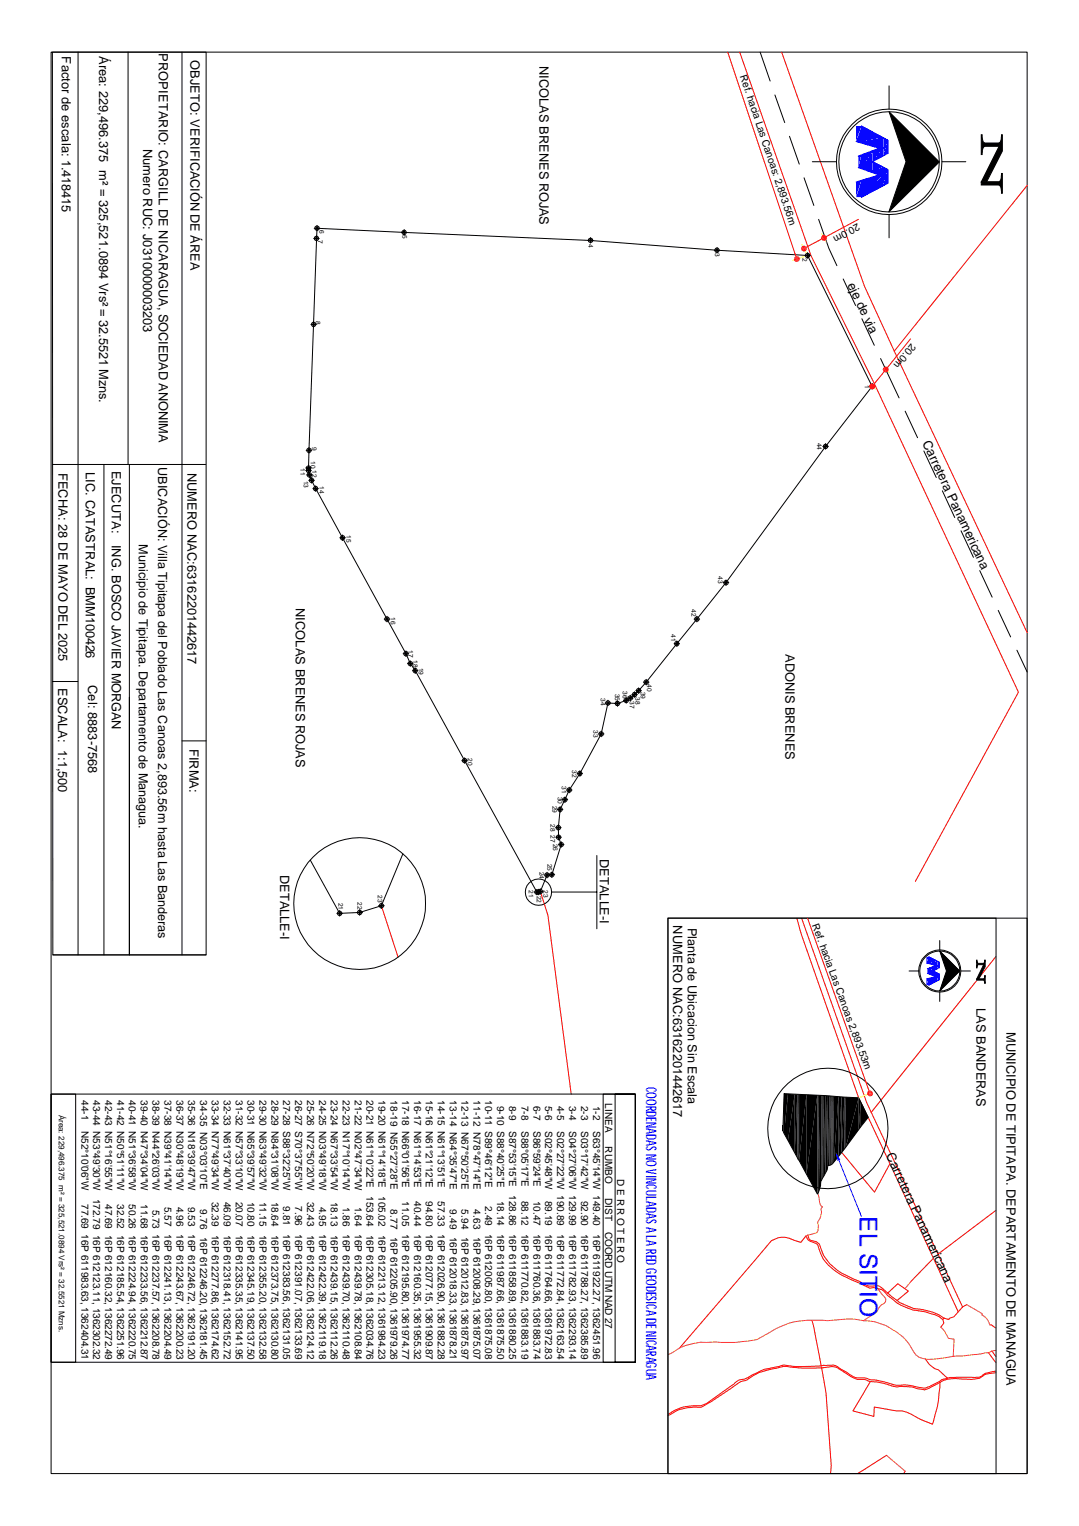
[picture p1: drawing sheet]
<svg xmlns="http://www.w3.org/2000/svg" width="420mm" height="594mm" viewBox="0 0 420 594" stroke-linecap="round" stroke-linejoin="round" font-family="sans-serif">
<g fill="none" stroke="#f00" stroke-width=".39">
<path d="M288 20.3l27.8 79.2 24.7 50 56.1 120-40.2 73.6M304.4 20.3l32.2 91.2 11.6 25.2 51.8 109.6M400 72.2l-51.8 64.5M210.4 347l3 9.3 9 69.6M310.3 357.5l1.8 6.4 22.2 63.5 12.2 25.6 26.6 57.7M312.2 357.5l25.3 71.7 37.3 79.6M387.8 372.4l-48.5 60.6M327.7 448.6l12.8 15.5 6-11.1M387.8 471.2l-22.5 17M314.5 480.8l.6 1.8 .7 .3a3.7 3.7 0 0 1 3.8 3.1 18.1 18.1 0 0 0 11.5 11.3l3.8 1.6a7.1 7.1 0 0 0 6.9 1.6l.8 .3 3.1 2.6M363.5 489.9l-8.7 8.8M316.1 514l3.7 17.8"/>
<path d="M345.7 503.4l3.9-3.6 4.1 2.8-4.4 3.7M345.7 503.4l3.6 2.9M349.3 506.3a17.2 17.2 0 0 0 10.4 3.6 18.2 18.2 0 0 1 7.8 3.2M367.1 513.7l-1.4-1.2-5.1-1.7a23.1 23.1 0 0 1-16.4-8.2l-1.6-.7a5.7 5.7 0 0 0-4-.4l-2.8-1.4a38 38 0 0 1-13.2-7.5 18.1 18.1 0 0 1-4.1-7.7 4.5 4.5 0 0 0-3-1.7l-.8-.5-.8-1.6-2.1 2.6-2.6-.9a8.3 8.3 0 0 0-8.8 .2l-35.7 41.7M367.1 513.7l.4 1.4-1.1 1.6M367.5 513.1l-.4 .6M374.8 508.8l-3.4 3.8-1.7 .6-.2 .5-2-.6M376.4 507.9l-1.6 .9M385.9 515.7l1.9 1.2M319.8 531.8l2.6-.3a5.2 5.2 0 0 1 4.9 1.4l4 2.4a6.1 6.1 0 0 0 5.2 1.1l1.8 .5a42.5 42.5 0 0 1 10.2 2.3l.7 .1a27.7 27.7 0 0 1 10.4 1.1h.7l1.8-.7 4.6-2.6 2.2-.6M319.8 531.8a52.5 52.5 0 0 1-14.5-.4l-2.7 .7a26.1 26.1 0 0 0-10.8 3.8l-1.7 .9-1.1 .2a3.6 3.6 0 0 0-3.2 1.8l-10.5 7.4a10.7 10.7 0 0 1-6.1 1.1 19.4 19.4 0 0 0-9 3.2M320 532.5l1.6 9.8 2.1 28.2-.3 3.1"/>
<path d="M320 532.5a76.6 76.6 0 0 1-14.9-.6l-2.9 .8a22.8 22.8 0 0 0-10.8 4.1l-1.3 .7a8.1 8.1 0 0 0-5.5 3.1l-9.9 6.3a5.8 5.8 0 0 1-4.5 .9 15.8 15.8 0 0 0-9.4 3l-.6 .2M320 532.5l4-.5a8.3 8.3 0 0 1 5 2.4 9.8 9.8 0 0 0 6.4 2.6l1.8 .2 1.7 .7M338.9 537.9l-6.8 11.4 8.2 2.1 .1-3.6 8.8 1.5a9.6 9.6 0 0 1 7.2 2.2l6.7 3a51.4 51.4 0 0 0 2.9-16.3M338.9 537.9h2.3l2.9 .6a12.6 12.6 0 0 0 6.9 1.2l4.3 .3 1.7 .6a6 6 0 0 0 5.5-.5l3.5-1.9M360.3 529.1l.5 .5a7.4 7.4 0 0 0 4.6 3.7l3.5 3.2M384.9 526.6l2.9 3.9M386.2 526l1.6 2.1M387.8 533.8a13.1 13.1 0 0 0-6.6 2.4l-11.3 .1-1 .2M387.8 534.4a8.3 8.3 0 0 0-6.5 2.2 23.6 23.6 0 0 1-9.3 .1l-2.9 .2-3.1 1.3M345.2 566.6l-11.1 7M352.5 572.7l-.5 .9"/>
</g>
<path d="M318.5 464.8l.5 2.3a3.2 3.2 0 0 0 1.3 2.8 2.22 2.22 0 0 0-.4 2.4l-1.1 2.8a1.66 1.66 0 0 0-.1 2l-.2 2-.5 .8-4.1 1.2M354.8 498.7l-2.4 3M336.3 514.2a29.5 29.5 0 0 0-11.3-.3l-2.8 .3a36.6 36.6 0 0 0-17.8 2.1l-5.3 2.8a14.8 14.8 0 0 1-10 3.2l-2.8 .3h-11.3a21.4 21.4 0 0 0-13.5 4.2l-1.3 .6M336.3 514.2a23.7 23.7 0 0 1 15.2 6.2 29 29 0 0 1 5.1 7 10.9 10.9 0 0 0 9.2 1.5l5.3-.9 5.2-.3a51.4 51.4 0 0 0 11.5-1.9M341.9 501.6l1.9 2.7a1.81 1.81 0 0 1 .5 3.1 5.1 5.1 0 0 0-2.8 3.3l-5.2 3.5M366.4 516.7l1.4 1.5 1.5 2.8 2.2 .3-.3 6.7M376.4 507.9l6.1 3.5-.1 .6 .3 .1a5.4 5.4 0 0 1 2.8 3.8l.4-.2M345.2 566.6l7.3 6.1" fill="none" stroke="#ff7f00" stroke-width=".39"/>
<g fill="#000">
<path d="M304.9 438.9v1.2zM304.9 438.9v1.3zM305.3 425.8h1.5l-1.5 15.5zM306.8 425.8v18.2l-1.5-2.7zM306.8 425.8l2.7 .2-2.7 18zM309.5 426v22.8l-2.7-4.8zM309.5 426h1l-1 22.8zM310.5 426v24.6l-1-1.8zM311.1 426.1l2.9 .1-2.9 25.6zM314 426.2v30.9l-2.9-5.3zM314 426.2l4.3 .2-4.3 30.7zM318.3 426.4v38.4l-4.3-7.7z"/>
<path d="M318.9 426.4h.6l-.6 37.4zM319.5 426.4v35.3l-.6 2.1zM320.2 426.4l.6 .1-.6 32.3zM320.8 426.5v31.3l-.6 1zM320.8 426.5h.6l-.6 31.3zM321.4 426.5v30.2l-.6 1.1zM321.4 426.5h.7l-.7 30.2zM322.1 426.5v29l-.7 1.2zM322.4 426.6h.6l-.6 27.1zM323 426.6v27.1h-.6zM323 426.6l.5 .1-.5 27zM323.5 426.7v26.8l-.5 .2z"/>
<path d="M324.7 426.8l1.8 .1-1.8 25.5zM326.5 426.9v23.3l-1.8 2.2zM326.5 426.9l1.2 .1-1.2 23.2zM327.7 427v21.8l-1.2 1.4zM327.7 427l1.1 .1-1.1 21.7zM328.8 427.1v20.2l-1.1 1.5zM328.8 427.1h.6l-.6 20.2zM329.4 427.1v19.5l-.6 .7zM329.4 427.1l4.9 .3-4.9 19.2zM334.3 427.4v12.4l-4.9 6.8zM334.3 427.4l.9 1.7-.9 10.7zM335.2 429.1v9.5l-.9 1.2z"/>
<path d="M335.2 429.1l2.9 5.9-2.9 3.6zM319.5 461v.7z"/>
</g>
<path d="M318.6 426.4v38.4M324.5 426.8v26.1" fill="none" stroke="#000" stroke-width=".42"/>
<g fill="none" stroke="#000" stroke-width=".39">
<path d="M19.9 20.3h380.1v553.4h-380.1zM20.4 20.3h59.9v351.4h-59.7zM49.9 20.3v160.5M70.9 20.3v351.4M296 20.3l3.9 11.3M301.8 37l3.8 10.7M307.4 53.1l3.8 10.8M313.1 69.2l3.8 10.8M318.8 85.4l3.9 11.3 3.2 6.7M328.3 108.6l4.9 10.3M335.6 124.1l4.8 10.3M342.9 139.6l7.2 15.3"/>
<path d="M352.5 160.1l4.8 10.3M359.7 175.6l4.9 10.3M20.4 180.8h59.7M40.5 180.8v190.9M50.4 180.8v190.9v-100.2M366.9 191.1l4.9 10.4M374.2 206.6l4.9 10.4M381.5 222.1l4.8 10.4M388.7 237.6l4.8 10.4M396 253.1l4 8.5M20.4 265.3h9.9M260.1 357.4h127.8v216.3h-127.8z"/>
<path d="M260.1 357.4h139.9v216.3h-139.9zM20.6 371.7h59.7M304.9 438.1v2.2M305 434.7v5.9M305.1 431.4v9.4M305.2 428v13.1M305.3 425.8l29 1.6 3.8 7.6-13.8 17.9-.8 .6-1.1 .2-.3 1.8-1.9 3.3a3.6 3.6 0 0 0-.7 2.8l-1.2 3.2-13.4-24.5zM305.3 425.8v15.5M310.5 426v24.8M310.7 426v25.4M311 426.1v25.7M318.3 426.4v38.4"/>
<path d="M318.4 426.4v38.4M319.5 426.4v34.6M319.6 426.4v34.5M319.8 426.4v33.6M320.1 426.4v33M322.2 426.5v29M323.6 426.7v26.8M323.9 426.7v26.7M324.1 426.7v26.5"/>
</g>
<path d="M325.4 448.5l1.8 3-1.1 .4z" fill="#00f"/>
<path d="M365.8 374.6v2.1M326.6 451.7l8.8 21.9" fill="none" stroke="#00f" stroke-width=".39"/>
<g fill="none" stroke="#000" stroke-width=".39">
<path d="M122.2 92.9h2.1M122.3 88.9h2.2M122.9 92.5h.6v.6h-.6zM123.1 88.5h.7v.6h-.7zM123.3 91.8v2.1M123.4 87.8v2.1M156.3 90.5h2.1M157.1 90.1h.5v.6h-.5zM157.4 89.4v2.2M228.9 93.6h2.2M229.6 93.3h.7v.6h-.7zM230 92.5v2.1"/>
<path d="M278.1 97.4h2.1M278.9 97.1h.6v.7h-.6zM279.2 96.3v2.2M313.4 99.5h2.2M314.2 99.1h.6v.7h-.6zM314.5 98.4v2.2M121.1 126.3h2.1M121.8 126h.6v.6h-.6zM122.1 125.2v2.2M338.5 150.4h2.2M339.3 150.1h.6v.7h-.6zM339.6 149.3v2.2"/>
<path d="M119.2 175.3h2.2M120 175h.6v.6h-.6zM120.3 174.2v2.2M320.4 173.8h2.2M321.1 173.5h.7v.5h-.7zM321.5 172.7v2.2M119 183.2h2.2M119 182.2h2.2M119.4 184.9h2.2M119.9 182.9h.6v.5h-.6zM119.9 181.9h.6v.6h-.6zM120.1 181.1v3.1"/>
<path d="M120.2 184.5h.6v.7h-.6zM120.2 187h2.2M120.5 183.8v2.2M121.1 186.7h.6v.6h-.6zM121.3 185.9v2.2M121.8 190.2h2.2M122.6 190h.6v.6h-.6zM122.9 189.1v2.2M132.3 209.4h2.2M133.1 209h.6v.7h-.6zM133.3 208.3v2.2M150.7 239.9v2.2"/>
<path d="M271.4 239.9v2.2M281.6 226.8h2.2M282.4 226.5h.6v.6h-.6zM282.7 225.8v2.1M149.6 241h2.2M150.4 240.7h.6v.6h-.6zM157 254.5h2.2M158.1 253.4v2.2M158.7 258.3h2.2M159.5 258h.6v.6h-.6zM159.8 257.3v2.1M161.7 260v2.2"/>
<path d="M262.5 250.6h2.1M263.2 250.2h.6v.7h-.6zM263.6 249.5v2.2M270.3 241h2.2M271 240.7h.6v.6h-.6zM160.6 261.1h2.1M161.4 260.7h.6v.7h-.6zM235.6 273.7h2.2M236.4 273.4h.6v.6h-.6zM236.7 272.6v2.1M239.4 273.9h2.1M240.1 273.5h.6v.7h-.6z"/>
<path d="M240.5 272.8v2.2M242.7 272.7h2.2M243.5 272.4h.7v.6h-.7zM243.8 271.6v2.2M244.3 271.8h2.2M245.2 271.4h.6v.6h-.6zM245.4 270.7v2.2M246 270.4h2.2M246.8 270.1h.6v.6h-.6zM247.1 269.3v2.2M247.6 268.9h2.2M248.3 268.5h.6v.6h-.6z"/>
<path d="M248.7 267.8v2.2M250.5 265.6h2.2M251.4 265.2h.6v.7h-.6zM251.6 264.5v2.2M179.8 296.1h2.1M180.6 295.8h.6v.6h-.6zM180.9 295v2.2M233 285.7h2.2M233.8 285.4h.6v.6h-.6zM234.1 284.6v2.2M217 315.1h2.2M217.8 314.8h.6v.6h-.6z"/>
<path d="M218.1 314v2.2M218.9 311.3h2.2M219.7 311h.6v.6h-.6zM220 310.3v2.1M220.6 307.6h2.2M221.4 307.3h.6v.6h-.6zM221.7 306.5v2.2M224.7 301.1h2.1M225.5 300.8h.6v.7h-.6zM225.8 300v2.2M213 339.6v2.2M216.3 322.2h2.2"/>
<path d="M216.4 325.9h2.2M217.2 321.9h.6v.6h-.6zM217.3 325.6h.5v.6h-.5zM217.4 321.1v2.2M217.5 324.8v2.2M208 347.3h2.1M208.8 347h.6v.6h-.6zM209 346.3v2.1M209.3 347.1h2.2M210.1 346.8h.6v.6h-.6zM210.4 346v2.1M211.9 340.7h2.2"/>
<path d="M212.7 340.4h.7v.6h-.7zM354 378h3.7M365.9 370.2l7.8 7.8-7.8 7.8 2.7-7.8zM365.9 366.2v3.6M366.4 370.9l7.1 7.1-7.1 7.1 2.4-7.1zM366.8 371.6l6.4 6.4-6.4 6.4 2.2-6.4zM367.2 372.3l5.8 5.7-5.8 5.8 1.9-5.8zM367.7 373l5 5-5.1 5.1 1.7-5.1zM368.1 373.7l4.3 4.3-4.4 4.3 1.6-4.3zM368.6 374.4l3.6 3.6-3.6 3.6 1.1-3.6zM369 375l2.9 3-2.9 3 .9-3zM369.4 375.8l2.3 2.2-2.3 2.3 .8-2.3z"/>
<path d="M369.8 376.5l1.5 1.5-1.5 1.6 .5-1.6zM370.2 377.2l.9 .8-.9 .9 .3-.9zM370.5 377.6l.4 .4-.4 .4zM374.1 378h3.8M365.9 386.2v3.7"/>
<circle cx="123.2" cy="92.8" r=".87"/>
<circle cx="123.4" cy="88.8" r=".89"/>
<circle cx="157.4" cy="90.5" r=".84"/>
<circle cx="230" cy="93.6" r=".89"/>
<circle cx="279.2" cy="97.4" r=".84"/>
<circle cx="314.5" cy="99.4" r=".86"/>
<circle cx="122.1" cy="126.3" r=".84"/>
<circle cx="339.6" cy="150.4" r=".86"/>
<circle cx="120.3" cy="175.3" r=".86"/>
<circle cx="321.5" cy="173.8" r=".86"/>
<circle cx="120.1" cy="183.1" r=".89"/>
<circle cx="120.1" cy="182.2" r=".89"/>
<circle cx="120.5" cy="184.9" r=".86"/>
<circle cx="121.3" cy="187" r=".86"/>
<circle cx="122.9" cy="190.2" r=".84"/>
<circle cx="133.4" cy="209.4" r=".84"/>
<circle cx="282.7" cy="226.8" r=".89"/>
<circle cx="150.7" cy="241" r=".86"/>
<circle cx="158" cy="254.5" r=".45"/>
<circle cx="158.1" cy="254.5" r=".86"/>
<circle cx="159.8" cy="258.3" r=".89"/>
<circle cx="263.5" cy="250.6" r=".84"/>
<circle cx="271.4" cy="241" r=".86"/>
<circle cx="161.7" cy="261.1" r=".84"/>
<circle cx="236.7" cy="273.7" r=".86"/>
<circle cx="240.4" cy="273.9" r=".84"/>
<circle cx="243.8" cy="272.7" r=".86"/>
<circle cx="245.4" cy="271.7" r=".86"/>
<circle cx="247.1" cy="270.4" r=".84"/>
<circle cx="248.7" cy="268.9" r=".86"/>
<circle cx="251.6" cy="265.6" r=".86"/>
<circle cx="180.9" cy="296.1" r=".87"/>
<circle cx="234.1" cy="285.7" r=".86"/>
<circle cx="218.1" cy="315.1" r=".89"/>
<circle cx="220" cy="311.3" r=".89"/>
<circle cx="221.7" cy="307.5" r=".86"/>
<circle cx="225.8" cy="301.1" r=".84"/>
<circle cx="217.4" cy="322.2" r=".86"/>
<circle cx="217.5" cy="325.9" r=".86"/>
<circle cx="209.1" cy="347.3" r=".87"/>
<circle cx="210.4" cy="347.1" r=".89"/>
<circle cx="213" cy="340.7" r=".86"/>
<circle cx="365.9" cy="378" r="7.8"/>
<circle cx="365.9" cy="378" r="8.2"/>
</g>
<path d="M365.9 370.2l2.7 2.6v5.2zM368.6 378l-2.7 7.8zM368.6 378v5.2l-2.7 2.6zM368.6 372.8l5.1 5.2-5.1 5.2z" fill="#000"/>
<g fill="#000" stroke="#000" stroke-width=".39">
<path d="M380.3 373.8l.5 1.2h2.3l-.1 .6h-2.2l-.5 1.2z" fill-rule="evenodd"/>
<path d="M383.5 373.8l.1 2.5-2.4 4.8h-.9l2.7-5.5z" fill-rule="evenodd"/>
<path d="M380.3 381.1h2.5a.89 .89 0 0 0 .7-1.3l.1 3-.3-1.1-3-.1z" fill-rule="evenodd"/>
</g>
<g fill="#2424ff">
<path d="M364.4 379.9l.6 .2-.6 .2z"/>
<path d="M364.4 375.6l.6 .3-.6 .2z"/>
<path d="M364.4 376.1l.6-.2z"/>
<path d="M364.4 379.9v.4z"/>
<path d="M364.4 375.9v.2z"/>
<path d="M364.4 375.6v.3z"/>
<path d="M361.6 380.9l2.8-.8-2.8 1z"/>
<path d="M361.6 381.1l2.8-1z"/>
<path d="M361.6 378.9l2.8 1z"/>
<path d="M361.6 379.1l2.8 .8v.2z"/>
<path d="M361.6 376.9l2.8-1z"/>
<path d="M361.6 377.1l2.8-1.2v.2z"/>
<path d="M361.6 374.9l2.8 .7-2.8-.5z"/>
<path d="M361.6 375.1l2.8 .5v.3z"/>
<path d="M361.1 377.2l.5-.3-.5 2z"/>
<path d="M361.6 376.9v2.2l-.5-.2z"/>
<path d="M360.8 381.1l.8-.2-.8 2.6z"/>
<path d="M361.6 380.9v2.6h-.8z"/>
<path d="M360.8 372.5h.8l-.8 2.4z"/>
<path d="M361.6 372.5v2.6l-.8-.2z"/>
</g>
<path d="M361.6 377.1v1.8l3.4 1.2M363.4 378l2.4 1.3v2.1M365.8 376.7v-2.1l-4.2-2.1v2.4l3.5 1-3.5 1.2v1.8M365.8 379.3v2.1l-4.2 2.1v-2.4" fill="none" stroke="#00f" stroke-width=".39"/>
<g fill="#00f">
<path d="M365.1 374.3l.7 .3-.7 2.5z"/>
<path d="M365.8 374.6v2.1l-.7 .4z"/>
<path d="M365 378.9l.8 .4-.8 2.4z"/>
<path d="M365.8 379.3v2.1l-.8 .3z"/>
<path d="M365 375.9v1.3z"/>
<path d="M365.1 375.9l-.1 1.3z"/>
<path d="M365 374.2v1.7z"/>
<path d="M365.1 374.3l-.1 1.6z"/>
<path d="M363.4 378l1.6 .9-1.6 .6z"/>
<path d="M363.4 379.5l1.6-.6v1.2z"/>
<path d="M363.4 376.5l1.6-.6-1.6 2.1z"/>
<path d="M365 375.9v1.3l-1.6 .8z"/>
<path d="M361.6 381.1l3.4-1-3.4 3.4z"/>
<path d="M361.6 383.5l3.4-3.4v1.6z"/>
<path d="M361.6 377.1l1.8-.6-1.8 2.4z"/>
<path d="M363.4 376.5v3l-1.8-.6z"/>
<path d="M361.6 372.5l3.4 1.7-3.4 .7z"/>
<path d="M361.6 374.9l3.4-.7v1.7z"/>
</g>
<path d="M345.7 54.6v5.1M360.8 374.9l3.6 1-3.3 1.3M361.1 378.9l3.3 1.2-3.6 1M361.6 374.9l3.5 1-3.5 1.2v1.8l3.4 1.2-3.4 1M365 375.9l-3.4-1v-2.4l4.2 2.1v2.1l-2.4 1.3 2.4 1.3v2.1l-4.2 2.1v-2.4l3.4-1-3.4-1.2v-1.8l3.5-1.2" fill="none" stroke="#00f" stroke-width=".39"/>
<g fill="none" stroke="#000" stroke-width=".39">
<path d="M346.2 33.4v9.1M346.2 43.5l19.6 19.5-19.7 19.5 6.7-19.5zM347.3 45.2l17.8 17.8-17.9 17.7 6-17.7zM348.4 47l16 16-16.1 16.1 5.4-16.1zM349.4 48.7l14.4 14.3-14.4 14.3 4.8-14.3zM350.5 50.4l12.6 12.6-12.7 12.6 4.4-12.6zM351.6 52.1l10.9 10.9-11 10.9 3.8-10.9zM352.6 53.9l9.2 9.1-9.2 9.1 3.2-9.1zM353.7 55.6l7.4 7.4-7.4 7.4 2.5-7.4zM354.8 57.4l5.7 5.6-5.7 5.6 1.9-5.6zM355.9 59.1l3.9 3.9-3.9 3.9 1.3-3.9zM316.3 63h9.4"/>
<path d="M357 60.8l2.2 2.2-2.2 2.2 .7-2.2zM357.6 61.9l1.1 1.1-1.1 1.1 .5-1.1zM366.8 63h9.3M346.2 83.5v9.1"/>
<circle cx="346.2" cy="63" r="19.5"/>
<circle cx="346.2" cy="63" r="20.5"/>
</g>
<path d="M346.2 43.5l6.6 6.5v13zM352.8 63l-6.6 19.4zM352.8 63v12.9l-6.6 6.5zM352.8 50l13 13-13 12.9zM346.2 82.3l-.1 .2z" fill="#000"/>
<g fill="#000" stroke="#000" stroke-width=".39">
<path d="M382.1 52.5h.3a2.92 2.92 0 0 0 1.2 3.2l5.5-.1-.1 1.4h-5a1.51 1.51 0 0 0-1.5 2.1l-.1 1.1h-.3z" fill-rule="evenodd"/>
<path d="M390 52.5h.3v6.3l-6.1 12h-2.1l6.9-13.8 .1-1.4a3.3 3.3 0 0 0 .9-3.1z" fill-rule="evenodd"/>
<path d="M382.1 70.8h6.3a1.51 1.51 0 0 0 1.5-2.2l.1-1.1h.3v7.7h-.3v-.7a2.05 2.05 0 0 0-1.5-2.5h-6.4z" fill-rule="evenodd"/>
</g>
<g fill="#2424ff">
<path d="M343.7 57.5l.3 .1z"/>
<path d="M342.3 67.6l1.4 .6-1.4 .4z"/>
<path d="M342.3 57.1l1.4 .4-1.4 .7z"/>
<path d="M342.3 58.2l1.4-.7z"/>
<path d="M342.3 67.6v1z"/>
<path d="M342.3 57.7v.5z"/>
<path d="M342.3 57.1v.6z"/>
<path d="M335.4 70.2l6.9-2.1-6.9 2.7z"/>
<path d="M335.4 70.8l6.9-2.7v.5z"/>
<path d="M335.4 65.2l6.9 2.4-6.9-1.9z"/>
<path d="M335.4 65.7l6.9 1.9v.5z"/>
<path d="M335.4 60.3l6.9-2.6-6.9 3z"/>
<path d="M335.4 60.7l6.9-3v.5z"/>
<path d="M335.4 55.1l6.9 2-6.9-1.4z"/>
<path d="M335.4 55.7l6.9 1.4v.6z"/>
<path d="M334.2 60.8l1.2-.5-1.2 4.9z"/>
<path d="M335.4 60.3v5.4l-1.2-.5z"/>
<path d="M333.3 70.8l2.1-.6-2.1 6.6z"/>
<path d="M335.4 70.2v6.6h-2.1z"/>
<path d="M333.3 49.1h2.1l-2.1 6z"/>
<path d="M335.4 49.1v6.6l-2.1-.6z"/>
</g>
<path d="M345.7 59.7v-5.1l-10.3-5.5v6l8.6 2.5-8.6 3.1v4.5M335.4 60.7v4.5l8.3 3M339.8 63l5.9 3v5.3M345.7 66.2v5.1l-10.3 5.5v-6" fill="none" stroke="#00f" stroke-width=".39"/>
<g fill="#00f">
<path d="M344 53.7l1.7 .9-1.7 6.1z"/>
<path d="M345.7 54.6v5.1l-1.7 1z"/>
<path d="M343.7 65l2 1-2 6.4z"/>
<path d="M345.7 66v5.3l-2 1.1z"/>
</g>
<path d="M343.9 53.5v7.3" fill="none" stroke="#00f" stroke-width=".39"/>
<g fill="#00f">
<path d="M339.8 63l3.9 2-3.9 1.8z"/>
<path d="M339.8 66.8l3.9-1.8v3.2z"/>
<path d="M339.8 59.2l3.9-1.5-3.9 5.3z"/>
<path d="M343.7 57.7v3.1l-3.9 2.2z"/>
<path d="M335.4 70.8l8.3-2.6-8.3 8.6z"/>
<path d="M343.7 68.2v4.2l-8.3 4.4z"/>
<path d="M335.4 60.7l4.4-1.5-4.4 6z"/>
<path d="M339.8 59.2v7.6l-4.4-1.6z"/>
<path d="M335.4 49.1l8.3 4.4-8.3 1.6z"/>
<path d="M335.4 55.1l8.3-1.6v4z"/>
</g>
<path d="M333.3 55.1l9 2.6-8.1 3.1M335.4 55.1l8.6 2.5-8.6 3.1M343.7 57.5l-8.3-2.4v-6l10.3 5.5v5.1l-5.9 3.3 5.9 3v5.3l-10.3 5.5v-6l8.3-2.6-8.3-3v-4.5l8.6-3.1M334.2 65.2l8.1 2.9-9 2.7M335.4 65.2l8.3 3-8.3 2.6" fill="none" stroke="#00f" stroke-width=".39"/>
<g fill="none" stroke="#000" stroke-width=".39">
<path d="M123.4 88.9l106.5 4.7 49.3 3.8 35.3 2.1 25.1 50.9-18.1 23.4-38.8 53-31.1 38.8a27.3 27.3 0 0 1-7.8 7.1l-3.3 1.2-3.8-.2-2.6 12-8.3 15.4-4.1 6.5-3.6 7.5-.7 7.1 .1 3.7 1 2.9-3.6 11.8-1.9 .1-2.6 6.4-1.4 .2-47.3-86.2-1.9-2.8-1.7-3.8-35.2-64.3a14.1 14.1 0 0 1-2.8-8zM314.4 99.3h.2v.3h-.2zM339.5 150.3h.3v.3h-.3zM214.9 339.5v2.1M217.4 328.8h2.2M218.3 328.5h.6v.6h-.6zM218.5 327.7v2.1M208.6 347.3h2.2M209.4 346.9h.6v.7h-.6zM209.7 346.2v2.2M213.8 340.5h2.2M214.6 340.2h.6v.6h-.6z"/>
<path d="M19.9 425.9h227.5v104.4h-227.5zM19.9 425.9h9.6v104.4h-9.6zM234.9 425.9h12.5v104.4h-7.9v-104.4h7.9v104.4h-12.5z"/>
<circle cx="218.5" cy="328.8" r=".89"/>
<circle cx="209.7" cy="347.3" r=".86"/>
<circle cx="214.9" cy="340.5" r=".89"/>
</g>
<path d="M340.5 151.1l.5 .4M345.8 144.6l.4 .3" fill="none" stroke="#ff0" stroke-width=".39"/>
<path d="M354.5 132l-9.6 11.9M343.5 145.7l-2.5 2.9" fill="none" stroke="#f00" stroke-width=".39"/>
<g fill="#f00">
<path d="M339.6 150.4l-.2 1.1-.5-.1z"/>
<path d="M339.6 150.4l.4 1.1h-.6z"/>
<path d="M339.6 150.4l.9 .7-.5 .4z"/>
<path d="M339.6 150.4l1.1 .2-.2 .5z"/>
<path d="M339.6 150.4l1.1-.4v.6z"/>
<path d="M340.4 149.6l.3 .4-1.1 .4z"/>
<path d="M339.8 149.3l.6 .3-.8 .8z"/>
<path d="M339.2 149.3h.6l-.2 1.1z"/>
<path d="M338.8 149.7l.4-.4 .4 1.1z"/>
<path d="M338.8 149.7l.8 .7-1.1-.1z"/>
<path d="M338.5 150.3l1.1 .1-1 .4z"/>
<path d="M338.6 150.8l1-.4-.7 1z"/>
</g>
<path d="M341 148.6l-.6 1" fill="none" stroke="#f00" stroke-width=".39"/>
<g fill="#f00">
<path d="M345.1 142.7l.5 .3-.7 .9z"/>
<path d="M344.5 142.8l.6-.1-.2 1.2z"/>
<path d="M344 143.1l.5-.3 .4 1.1z"/>
<path d="M344 143.1l.9 .8-1.2-.2z"/>
<path d="M343.7 143.7l1.2 .2-1.1 .3z"/>
<path d="M343.8 144.2l1.1-.3-.7 .9z"/>
<path d="M344.9 143.9l-.2 1.1-.5-.2z"/>
<path d="M344.9 143.9l.4 1-.6 .1z"/>
<path d="M344.9 143.9l.9 .7-.5 .3z"/>
<path d="M344.9 143.9l1.1 .2-.2 .5z"/>
<path d="M344.9 143.9l1-.4 .1 .6z"/>
<path d="M345.6 143l.3 .5-1 .4z"/>
</g>
<path d="M318.8 93.7l-3.8 1.9M334.3 85.4l-13.5 7.2M344.2 144.8l-.7 .9" fill="none" stroke="#f00" stroke-width=".39"/>
<path d="M312.3 95.2l1.6 3.2M320 91.1l1.7 3.2" fill="none" stroke="#ff0" stroke-width=".39"/>
<g fill="#f00">
<path d="M312 97.3l1-.6-.6 1z"/>
<path d="M313 96.7v1.2l-.6-.2z"/>
<path d="M313 96.7l.6 1.1-.6 .1z"/>
<path d="M313 96.7l1 .6-.4 .5z"/>
<path d="M313 96.7h1.2l-.2 .6z"/>
<path d="M313 96.7l1-.5 .2 .5z"/>
<path d="M313.6 95.8l.4 .4-1 .5z"/>
<path d="M313.1 95.6l.5 .2-.6 .9z"/>
<path d="M312.5 95.7l.6-.1-.1 1.1z"/>
<path d="M312.5 95.7l.5 1-.9-.5z"/>
<path d="M312.1 96.2l.9 .5h-1.1z"/>
<path d="M311.9 96.7h1.1l-1 .6z"/>
</g>
<path d="M315 95.6l-1 .6" fill="none" stroke="#f00" stroke-width=".39"/>
<g fill="#f00">
<path d="M321.4 91.7l.4 .4-1 .5z"/>
<path d="M320.9 91.5l.5 .2-.6 .9z"/>
<path d="M320.3 91.6l.6-.1-.1 1.1z"/>
<path d="M320.3 91.6l.5 1-.9-.6z"/>
<path d="M319.9 92l.9 .6h-1.1z"/>
<path d="M319.7 92.6h1.1l-1 .5z"/>
<path d="M319.8 93.1l1-.5-.6 1z"/>
<path d="M320.8 92.6v1.2l-.6-.2z"/>
<path d="M320.8 92.6l.5 1-.5 .2z"/>
<path d="M320.8 92.6l1 .6-.5 .4z"/>
<path d="M320.8 92.6l1.2 .1-.2 .5z"/>
<path d="M320.8 92.6l1-.5 .2 .6z"/>
</g>
<path d="M319.8 93.1l-1 .6M314.5 357.4l23.5 66.2" fill="none" stroke="#f00" stroke-width=".39"/>
<g fill="none" stroke="#000" stroke-width=".39">
<path d="M70.9 288.4h9.4"/>
<circle cx="322.4" cy="439.3" r="23.4"/>
</g>
<path d="M338.2 425.8l-3.9 1.7" fill="none" stroke="#ff0" stroke-width=".39"/>
<g fill="#f00">
<path d="M338.8 425.7l.9 .7-.5 .4z"/>
<path d="M338.8 425.7l1.1 .1-.2 .6z"/>
<path d="M338.8 425.7l1.1-.4v.5z"/>
<path d="M339.5 424.8l.4 .5-1.1 .4z"/>
<path d="M339 424.6l.5 .2-.7 .9z"/>
<path d="M338.4 424.6h.6l-.2 1.1z"/>
<path d="M337.9 424.9l.5-.3 .4 1.1z"/>
<path d="M337.9 424.9l.9 .8-1.1-.2z"/>
<path d="M337.7 425.5l1.1 .2-1.1 .4z"/>
<path d="M337.7 426.1l1.1-.4-.7 .8z"/>
<path d="M338.8 425.7l-.2 1.1-.5-.3z"/>
<path d="M338.8 425.7l.4 1.1h-.6z"/>
</g>
<path d="M283.4 20.3l26.1 78.4M148.5 352.6l6.5 20.1M338 423.6l.4 1" fill="none" stroke="#f00" stroke-width=".39"/>
<g fill="none" stroke="#000" stroke-width=".39">
<path d="M30.4 20.3v351.4M156.9 332.4l-8.4 20.2-8.5 2.6-7.8 .4-11.4-20.8M232.4 333.1v28.5M131.1 355.6h2.2M132 355.3h.6v.6h-.6zM132.2 354.5v2.2M138.9 355.2h2.2M139.8 354.9h.6v.6h-.6zM140 354.1v2.2M147.4 352.6h2.2M148.3 352.3h.5v.6h-.5zM148.5 351.5v2.2"/>
<path d="M214.8 347.3h17.6"/>
<circle cx="132.2" cy="355.6" r=".86"/>
<circle cx="140" cy="355.2" r=".86"/>
<circle cx="140.1" cy="351.8" r="25.6"/>
<circle cx="148.5" cy="352.6" r=".84"/>
<circle cx="209.7" cy="347.3" r="5.1"/>
</g>
<path d="M313.4 99.8l-4.7 1.6" fill="none" stroke="#ff0" stroke-width=".39"/>
<g fill="#f00">
<path d="M310.3 100.8l.8 .8-.5 .3z"/>
<path d="M310.3 100.8l1.1 .3-.3 .5z"/>
<path d="M310.3 100.8l1.1-.3v.6z"/>
<path d="M311.1 100l.3 .5-1.1 .3z"/>
<path d="M310.6 99.7l.5 .3-.8 .8z"/>
<path d="M310 99.8l.6-.1-.3 1.1z"/>
<path d="M309.5 100l.5-.2 .3 1z"/>
<path d="M309.5 100l.8 .8-1.1-.2z"/>
<path d="M309.2 100.6l1.1 .2-1.1 .4z"/>
<path d="M309.2 101.2l1.1-.4-.8 .9z"/>
<path d="M310.3 100.8l-.3 1.2-.5-.3z"/>
<path d="M310.3 100.8l.3 1.1-.6 .1z"/>
</g>
<path d="M309.5 98.7l.5 1.1" fill="none" stroke="#f00" stroke-width=".39"/>
<text font-size="9.6" fill="#00f" x="334.9" y="473.4" transform="rotate(90 334.9 473.4)">EL SITIO</text>
<text font-size="5.7" fill="#00f" x="251.6" y="423.1" transform="rotate(90 251.6 423.1)">COORDENADAS NO VINCULADAS A LA RED GEODESICA DE NICARAGUA</text>
<g font-size="5">
<text x="24.1" y="22" transform="rotate(90 24.1 22)">Factor de escala: 1.418415</text>
<text x="38.6" y="21.7" transform="rotate(90 38.6 21.7)">Área: 229,496.375 m² = 325,521.0894 Vrs² = 32.5521 Mzns.</text>
<text x="61.9" y="20.8" transform="rotate(90 61.9 20.8)">PROPIETARIO: CARGILL DE NICARAGUA, SOCIEDAD ANONIMA</text>
<text x="74.2" y="23.4" transform="rotate(90 74.2 23.4)">OBJETO: VERIFICACIÓN DE ÁREA</text>
<text x="210.1" y="25.6" transform="rotate(90 210.1 25.6)">NICOLAS BRENES ROJAS</text>
<text x="55.8" y="57.9" transform="rotate(90 55.8 57.9)">Numero RUC: J0310000003203</text>
<text x="329.9" y="110.8" transform="rotate(65 329.9 110.8)">eje de via</text>
<text x="359.1" y="172.4" transform="rotate(65 359.1 172.4)">Carretera Panamericana</text>
<text x="22.8" y="184" transform="rotate(90 22.8 184)">FECHA: 28 DE MAYO DEL 2025</text>
<text x="33.4" y="183.8" transform="rotate(90 33.4 183.8)">LIC. CATASTRAL: BMM100426</text>
<text x="43.5" y="183.2" transform="rotate(90 43.5 183.2)">EJECUTA:</text>
<text x="73.1" y="184" transform="rotate(90 73.1 184)">NUMERO NAC:63162201442617</text>
<text x="43.5" y="212" transform="rotate(90 43.5 212)">ING. BOSCO JAVIER MORGAN</text>
<text x="115.1" y="236.7" transform="rotate(90 115.1 236.7)">NICOLAS BRENES ROJAS</text>
<text x="305.9" y="254.6" transform="rotate(90 305.9 254.6)">ADONIS BRENES</text>
<text x="22.7" y="267.8" transform="rotate(90 22.7 267.8)">ESCALA: 1:1,500</text>
<text x="34.3" y="266.7" transform="rotate(90 34.3 266.7)">Cel: 8883-7568</text>
<text x="73.8" y="291.6" transform="rotate(90 73.8 291.6)">FIRMA:</text>
<text x="233.6" y="334.4" transform="rotate(90 233.6 334.4)">DETALLE-I</text>
<text x="109.1" y="340.6" transform="rotate(90 109.1 340.6)">DETALLE-I</text>
<text x="262.1" y="360.2" transform="rotate(90 262.1 360.2)">NUMERO NAC:63162201442617</text>
<text x="380.2" y="392.3" transform="rotate(90 380.2 392.3)">LAS BANDERAS</text>
<text x="391.9" y="401.7" transform="rotate(90 391.9 401.7)">MUNICIPIO DE TIPITAPA. DEPARTAMENTO DE MANAGUA</text>
<text x="344.9" y="449.8" transform="rotate(65 344.9 449.8)">Carretera Panamericana</text>
</g>
<g font-size="4.9">
<text x="61.6" y="181.8" transform="rotate(90 61.6 181.8)">UBICACIÓN: Villa Tipitapa del Poblado Las Canoas 2,893.56m hasta Las Banderas</text>
<text x="54" y="211.9" transform="rotate(90 54 211.9)">Municipio de Tipitapa. Departamento de Managua.</text>
<text x="267.9" y="361.2" transform="rotate(90 267.9 361.2)">Planta de Ubicacion Sin Escala</text>
</g>
<g font-size="4">
<text x="288.1" y="29.6" transform="rotate(71 288.1 29.6)">Ref. hacia Las Canoas: 2,893.56m</text>
<text x="333.9" y="86.9" transform="rotate(152 333.9 86.9)">20.0m</text>
<text x="354.8" y="133.5" transform="rotate(129 354.8 133.5)">20.0m</text>
<text x="316.1" y="360.1" transform="rotate(70 316.1 360.1)">Ref. hacia Las Canoas 2,893.53m</text>
</g>
<g font-size="3.9">
<text x="31.7" y="428.4" transform="rotate(90 31.7 428.4)">44-1</text>
<text x="36.3" y="428.4" transform="rotate(90 36.3 428.4)">43-44 N53°49'30&quot;W</text>
<text x="41" y="428.4" transform="rotate(90 41 428.4)">42-43 N51°16'55&quot;W</text>
<text x="45.6" y="428.4" transform="rotate(90 45.6 428.4)">41-42 N50°51'11&quot;W</text>
<text x="50.2" y="428.4" transform="rotate(90 50.2 428.4)">40-41 N51°36'58&quot;W</text>
<text x="54.9" y="428.4" transform="rotate(90 54.9 428.4)">39-40 N47°34'04&quot;W</text>
<text x="59.4" y="428.4" transform="rotate(90 59.4 428.4)">38-39 N44°26'03&quot;W</text>
<text x="64.1" y="428.4" transform="rotate(90 64.1 428.4)">37-38 N39°41'14&quot;W</text>
<text x="68.7" y="428.4" transform="rotate(90 68.7 428.4)">36-37 N30°48'19&quot;W</text>
<text x="73.3" y="428.4" transform="rotate(90 73.3 428.4)">35-36 N18°39'47&quot;W</text>
<text x="78" y="428.4" transform="rotate(90 78 428.4)">34-35 N03°03'10&quot;E</text>
<text x="82.5" y="428.4" transform="rotate(90 82.5 428.4)">33-34 N77°49'34&quot;W</text>
<text x="87.2" y="428.4" transform="rotate(90 87.2 428.4)">32-33 N61°37'40&quot;W</text>
<text x="91.9" y="428.4" transform="rotate(90 91.9 428.4)">31-32 N57°33'10&quot;W</text>
<text x="96.4" y="428.4" transform="rotate(90 96.4 428.4)">30-31 N65°39'57&quot;W</text>
<text x="101.1" y="428.4" transform="rotate(90 101.1 428.4)">29-30 N63°49'32&quot;W</text>
<text x="105.7" y="428.4" transform="rotate(90 105.7 428.4)">28-29 N84°31'08&quot;W</text>
<text x="110.3" y="428.4" transform="rotate(90 110.3 428.4)">27-28 S88°32'25&quot;W</text>
<text x="115" y="428.4" transform="rotate(90 115 428.4)">26-27 S70°37'55&quot;W</text>
<text x="119.6" y="428.4" transform="rotate(90 119.6 428.4)">25-26 N72°50'20&quot;W</text>
<text x="124.3" y="428.4" transform="rotate(90 124.3 428.4)">24-25 N03°49'18&quot;W</text>
<text x="128.9" y="428.4" transform="rotate(90 128.9 428.4)">23-24 N67°33'54&quot;W</text>
<text x="133.5" y="428.4" transform="rotate(90 133.5 428.4)">22-23 N17°10'14&quot;W</text>
<text x="138.2" y="428.4" transform="rotate(90 138.2 428.4)">21-22 N02°47'34&quot;W</text>
<text x="142.7" y="428.4" transform="rotate(90 142.7 428.4)">20-21 N61°10'22&quot;E</text>
<text x="147.4" y="428.4" transform="rotate(90 147.4 428.4)">19-20 N61°14'18&quot;E</text>
<text x="152.1" y="428.4" transform="rotate(90 152.1 428.4)">18-19 N55°27'28&quot;E</text>
<text x="156.6" y="428.4" transform="rotate(90 156.6 428.4)">17-18 N66°01'56&quot;E</text>
<text x="161.3" y="428.4" transform="rotate(90 161.3 428.4)">16-17 N61°14'53&quot;E</text>
<text x="165.9" y="428.4" transform="rotate(90 165.9 428.4)">15-16 N61°21'12&quot;E</text>
<text x="170.5" y="428.4" transform="rotate(90 170.5 428.4)">14-15 N61°13'51&quot;E</text>
<text x="175.2" y="428.4" transform="rotate(90 175.2 428.4)">13-14 N64°35'47&quot;E</text>
<text x="179.7" y="428.4" transform="rotate(90 179.7 428.4)">12-13 N67°50'25&quot;E</text>
<text x="184.4" y="428.4" transform="rotate(90 184.4 428.4)">11-12 N78°47'14&quot;E</text>
<text x="189" y="428.4" transform="rotate(90 189 428.4)">10-11 S89°46'12&quot;E</text>
<text x="193.6" y="430.5" transform="rotate(90 193.6 430.5)">9-10 S88°40'25&quot;E</text>
<text x="198.3" y="430.5" transform="rotate(90 198.3 430.5)">8-9</text>
<text x="203" y="430.5" transform="rotate(90 203 430.5)">7-8</text>
<text x="207.7" y="430.5" transform="rotate(90 207.7 430.5)">6-7</text>
<text x="212.3" y="430.5" transform="rotate(90 212.3 430.5)">5-6</text>
<text x="217" y="430.5" transform="rotate(90 217 430.5)">4-5</text>
<text x="221.7" y="430.5" transform="rotate(90 221.7 430.5)">3-4</text>
<text x="226.3" y="430.5" transform="rotate(90 226.3 430.5)">2-3</text>
<text x="231" y="430.5" transform="rotate(90 231 430.5)">1-2</text>
<text x="235.6" y="429.5" transform="rotate(90 235.6 429.5)">LINEA</text>
<text x="31.7" y="440.4" transform="rotate(90 31.7 440.4)">N52°10'06&quot;W</text>
<text x="198.3" y="440.3" transform="rotate(90 198.3 440.3)">S87°53'15&quot;E</text>
<text x="203" y="440.3" transform="rotate(90 203 440.3)">S88°05'17&quot;E</text>
<text x="207.7" y="440.3" transform="rotate(90 207.7 440.3)">S86°59'24&quot;E</text>
<text x="212.3" y="440.3" transform="rotate(90 212.3 440.3)">S02°45'48&quot;W</text>
<text x="217" y="440.3" transform="rotate(90 217 440.3)">S02°27'22&quot;W 190.89</text>
<text x="221.7" y="440.3" transform="rotate(90 221.7 440.3)">S04°27'06&quot;W 129.99</text>
<text x="226.3" y="440.3" transform="rotate(90 226.3 440.3)">S03°17'42&quot;W</text>
<text x="231" y="440.3" transform="rotate(90 231 440.3)">S63°45'14&quot;W 149.40</text>
<text x="235.6" y="446.3" transform="rotate(90 235.6 446.3)">RUMBO</text>
<text x="240.3" y="459.1" transform="rotate(90 240.3 459.1)">D E R R O T E R O</text>
<text x="36.3" y="466.7" transform="rotate(90 36.3 466.7)">172.79 16P 612123.11, 1362302.32</text>
<text x="82.5" y="467.8" transform="rotate(90 82.5 467.8)">32.39</text>
<text x="87.2" y="467.8" transform="rotate(90 87.2 467.8)">46.09</text>
<text x="91.9" y="467.8" transform="rotate(90 91.9 467.8)">20.07</text>
<text x="96.4" y="467.8" transform="rotate(90 96.4 467.8)">10.80</text>
<text x="101.1" y="467.8" transform="rotate(90 101.1 467.8)">11.15</text>
<text x="105.7" y="467.8" transform="rotate(90 105.7 467.8)">18.64</text>
<text x="119.6" y="467.8" transform="rotate(90 119.6 467.8)">32.43</text>
<text x="128.9" y="467.8" transform="rotate(90 128.9 467.8)">18.13</text>
<text x="142.7" y="465.6" transform="rotate(90 142.7 465.6)">153.64</text>
<text x="147.4" y="465.6" transform="rotate(90 147.4 465.6)">105.02</text>
<text x="156.6" y="467.7" transform="rotate(90 156.6 467.7)">11.05</text>
<text x="161.3" y="467.7" transform="rotate(90 161.3 467.7)">40.44</text>
<text x="165.9" y="467.7" transform="rotate(90 165.9 467.7)">94.80</text>
<text x="170.5" y="467.7" transform="rotate(90 170.5 467.7)">57.33</text>
<text x="193.6" y="467.5" transform="rotate(90 193.6 467.5)">18.14</text>
<text x="198.3" y="465.3" transform="rotate(90 198.3 465.3)">128.86</text>
<text x="203" y="467.4" transform="rotate(90 203 467.4)">88.12</text>
<text x="207.7" y="467.4" transform="rotate(90 207.7 467.4)">10.47</text>
<text x="212.3" y="467.5" transform="rotate(90 212.3 467.5)">89.19</text>
<text x="226.3" y="467.5" transform="rotate(90 226.3 467.5)">92.90</text>
<text x="235.6" y="466.4" transform="rotate(90 235.6 466.4)">DIST</text>
<text x="31.7" y="468.8" transform="rotate(90 31.7 468.8)">77.69 16P 611983.63, 1362404.31</text>
<text x="41" y="468.8" transform="rotate(90 41 468.8)">47.69 16P 612160.32, 1362272.49</text>
<text x="45.6" y="468.8" transform="rotate(90 45.6 468.8)">32.52 16P 612185.54, 1362251.96</text>
<text x="50.2" y="468.8" transform="rotate(90 50.2 468.8)">50.26 16P 612224.94, 1362220.75</text>
<text x="54.9" y="468.8" transform="rotate(90 54.9 468.8)">11.68 16P 612233.56, 1362212.87</text>
<text x="59.4" y="470.9" transform="rotate(90 59.4 470.9)">5.73 16P 612237.57, 1362208.78</text>
<text x="64.1" y="469.9" transform="rotate(90 64.1 469.9)">5.57</text>
<text x="68.7" y="469.9" transform="rotate(90 68.7 469.9)">4.96</text>
<text x="73.3" y="469.9" transform="rotate(90 73.3 469.9)">9.53</text>
<text x="78" y="470.8" transform="rotate(90 78 470.8)">9.76</text>
<text x="110.3" y="469.7" transform="rotate(90 110.3 469.7)">9.81</text>
<text x="115" y="469.7" transform="rotate(90 115 469.7)">7.96</text>
<text x="124.3" y="469.9" transform="rotate(90 124.3 469.9)">4.95</text>
<text x="133.5" y="469.9" transform="rotate(90 133.5 469.9)">1.86</text>
<text x="138.2" y="469.9" transform="rotate(90 138.2 469.9)">1.64</text>
<text x="152.1" y="470.8" transform="rotate(90 152.1 470.8)">8.77</text>
<text x="175.2" y="470.8" transform="rotate(90 175.2 470.8)">9.49</text>
<text x="179.7" y="470.8" transform="rotate(90 179.7 470.8)">5.94</text>
<text x="184.4" y="470.8" transform="rotate(90 184.4 470.8)">4.63</text>
<text x="189" y="469.6" transform="rotate(90 189 469.6)">2.49</text>
<text x="235.6" y="479.6" transform="rotate(90 235.6 479.6)">COORD UTM NAD 27</text>
<text x="64.1" y="480.5" transform="rotate(90 64.1 480.5)">16P 612241.13, 1362204.49</text>
<text x="68.7" y="480.5" transform="rotate(90 68.7 480.5)">16P 612243.67, 1362200.23</text>
<text x="73.3" y="480.5" transform="rotate(90 73.3 480.5)">16P 612246.72, 1362191.20</text>
<text x="78" y="481.5" transform="rotate(90 78 481.5)">16P 612246.20, 1362181.45</text>
<text x="82.5" y="480.6" transform="rotate(90 82.5 480.6)">16P 612277.86, 1362174.62</text>
<text x="87.2" y="480.6" transform="rotate(90 87.2 480.6)">16P 612318.41, 1362152.72</text>
<text x="91.9" y="480.6" transform="rotate(90 91.9 480.6)">16P 612335.35, 1362141.95</text>
<text x="96.4" y="480.6" transform="rotate(90 96.4 480.6)">16P 612345.19, 1362137.50</text>
<text x="101.1" y="480.6" transform="rotate(90 101.1 480.6)">16P 612355.20, 1362132.58</text>
<text x="105.7" y="480.6" transform="rotate(90 105.7 480.6)">16P 612373.75, 1362130.80</text>
<text x="110.3" y="480.4" transform="rotate(90 110.3 480.4)">16P 612383.56, 1362131.05</text>
<text x="115" y="480.4" transform="rotate(90 115 480.4)">16P 612391.07, 1362133.69</text>
<text x="119.6" y="480.6" transform="rotate(90 119.6 480.6)">16P 612422.06, 1362124.12</text>
<text x="124.3" y="480.5" transform="rotate(90 124.3 480.5)">16P 612422.39, 1362119.18</text>
<text x="128.9" y="480.6" transform="rotate(90 128.9 480.6)">16P 612439.15, 1362112.26</text>
<text x="133.5" y="480.5" transform="rotate(90 133.5 480.5)">16P 612439.70, 1362110.48</text>
<text x="138.2" y="480.5" transform="rotate(90 138.2 480.5)">16P 612439.78, 1362108.84</text>
<text x="142.7" y="480.6" transform="rotate(90 142.7 480.6)">16P 612305.18, 1362034.76</text>
<text x="147.4" y="480.6" transform="rotate(90 147.4 480.6)">16P 612213.12, 1361984.23</text>
<text x="152.1" y="481.5" transform="rotate(90 152.1 481.5)">16P 612205.90, 1361979.26</text>
<text x="156.6" y="480.5" transform="rotate(90 156.6 480.5)">16P 612195.80, 1361974.77</text>
<text x="161.3" y="480.5" transform="rotate(90 161.3 480.5)">16P 612160.35, 1361955.32</text>
<text x="165.9" y="480.5" transform="rotate(90 165.9 480.5)">16P 612077.15, 1361909.87</text>
<text x="170.5" y="480.5" transform="rotate(90 170.5 480.5)">16P 612026.90, 1361882.28</text>
<text x="175.2" y="481.5" transform="rotate(90 175.2 481.5)">16P 612018.33, 1361878.21</text>
<text x="179.7" y="481.5" transform="rotate(90 179.7 481.5)">16P 612012.83, 1361875.97</text>
<text x="184.4" y="481.5" transform="rotate(90 184.4 481.5)">16P 612008.29, 1361875.07</text>
<text x="189" y="480.4" transform="rotate(90 189 480.4)">16P 612005.80, 1361875.08</text>
<text x="193.6" y="480.4" transform="rotate(90 193.6 480.4)">16P 611987.66, 1361875.50</text>
<text x="198.3" y="480.4" transform="rotate(90 198.3 480.4)">16P 611858.89, 1361880.25</text>
<text x="203" y="480.3" transform="rotate(90 203 480.3)">16P 611770.82, 1361883.19</text>
<text x="207.7" y="480.3" transform="rotate(90 207.7 480.3)">16P 611760.36, 1361883.74</text>
<text x="212.3" y="480.4" transform="rotate(90 212.3 480.4)">16P 611764.66, 1361972.83</text>
<text x="217" y="480.4" transform="rotate(90 217 480.4)">16P 611772.84, 1362163.54</text>
<text x="221.7" y="480.4" transform="rotate(90 221.7 480.4)">16P 611782.93, 1362293.14</text>
<text x="226.3" y="480.4" transform="rotate(90 226.3 480.4)">16P 611788.27, 1362385.89</text>
<text x="231" y="480.4" transform="rotate(90 231 480.4)">16P 611922.27, 1362451.96</text>
</g>
<text font-size="3.1" x="22.9" y="433.9" transform="rotate(90 22.9 433.9)">Área: 229,496.375 m² = 325,521.0894 Vrs² = 32.5521 Mzns.</text>
<g font-size="2.5">
<text x="124.4" y="89.4" transform="rotate(90 124.4 89.4)">6</text>
<text x="123.9" y="93.4" transform="rotate(90 123.9 93.4)">7</text>
<text x="156.7" y="91.7" transform="rotate(90 156.7 91.7)">5</text>
<text x="229.1" y="94.8" transform="rotate(90 229.1 94.8)">4</text>
<text x="278.5" y="98.6" transform="rotate(90 278.5 98.6)">3</text>
<text x="312.5" y="100.6" transform="rotate(90 312.5 100.6)">2</text>
<text x="123" y="125" transform="rotate(90 123 125)">8</text>
<text x="336.7" y="149.8" transform="rotate(90 336.7 149.8)">1</text>
<text x="318.3" y="172.4" transform="rotate(90 318.3 172.4)">44</text>
<text x="121.1" y="179.6" transform="rotate(90 121.1 179.6)">10</text>
<text x="121.6" y="174" transform="rotate(90 121.6 174)">9</text>
<text x="117" y="182.2" transform="rotate(90 117 182.2)">11</text>
<text x="121.6" y="183" transform="rotate(90 121.6 183)">12</text>
<text x="118.3" y="187.2" transform="rotate(90 118.3 187.2)">13</text>
<text x="124.4" y="189.4" transform="rotate(90 124.4 189.4)">14</text>
<text x="134.9" y="208.3" transform="rotate(90 134.9 208.3)">15</text>
<text x="279.7" y="224.3" transform="rotate(90 279.7 224.3)">43</text>
<text x="269.3" y="237.1" transform="rotate(90 269.3 237.1)">42</text>
<text x="152.2" y="240.3" transform="rotate(90 152.2 240.3)">16</text>
<text x="261.4" y="246.9" transform="rotate(90 261.4 246.9)">41</text>
<text x="159" y="253" transform="rotate(90 159 253)">17</text>
<text x="160.9" y="256.9" transform="rotate(90 160.9 256.9)">18</text>
<text x="163.1" y="259.9" transform="rotate(90 163.1 259.9)">19</text>
<text x="242.5" y="269" transform="rotate(90 242.5 269)">36</text>
<text x="249.5" y="269.2" transform="rotate(90 249.5 269.2)">39</text>
<text x="252.1" y="266.4" transform="rotate(90 252.1 266.4)">40</text>
<text x="234" y="271.9" transform="rotate(90 234 271.9)">34</text>
<text x="239.6" y="270.1" transform="rotate(90 239.6 270.1)">35</text>
<text x="245.3" y="272.9" transform="rotate(90 245.3 272.9)">37</text>
<text x="247.5" y="271.3" transform="rotate(90 247.5 271.3)">38</text>
<text x="231.1" y="284.4" transform="rotate(90 231.1 284.4)">33</text>
<text x="182.1" y="295" transform="rotate(90 182.1 295)">20</text>
<text x="222.8" y="299.9" transform="rotate(90 222.8 299.9)">32</text>
<text x="217.2" y="310.1" transform="rotate(90 217.2 310.1)">30</text>
<text x="218.8" y="306" transform="rotate(90 218.8 306)">31</text>
<text x="215.1" y="313.7" transform="rotate(90 215.1 313.7)">29</text>
<text x="214.4" y="320.8" transform="rotate(90 214.4 320.8)">28</text>
<text x="214.4" y="325.2" transform="rotate(90 214.4 325.2)">27</text>
<text x="215.4" y="328.5" transform="rotate(90 215.4 328.5)">26</text>
<text x="210.1" y="339.3" transform="rotate(90 210.1 339.3)">24</text>
<text x="213.2" y="336.3" transform="rotate(90 213.2 336.3)">25</text>
<text x="205.9" y="346.6" transform="rotate(90 205.9 346.6)">21</text>
<text x="211.6" y="346.6" transform="rotate(90 211.6 346.6)">23</text>
<text x="131.8" y="351.4" transform="rotate(90 131.8 351.4)">21</text>
<text x="139.2" y="351.1" transform="rotate(90 139.2 351.1)">22</text>
<text x="147.2" y="348.5" transform="rotate(90 147.2 348.5)">23</text>
<text x="209" y="348.7" transform="rotate(90 209 348.7)">22</text>
</g>
</svg>
